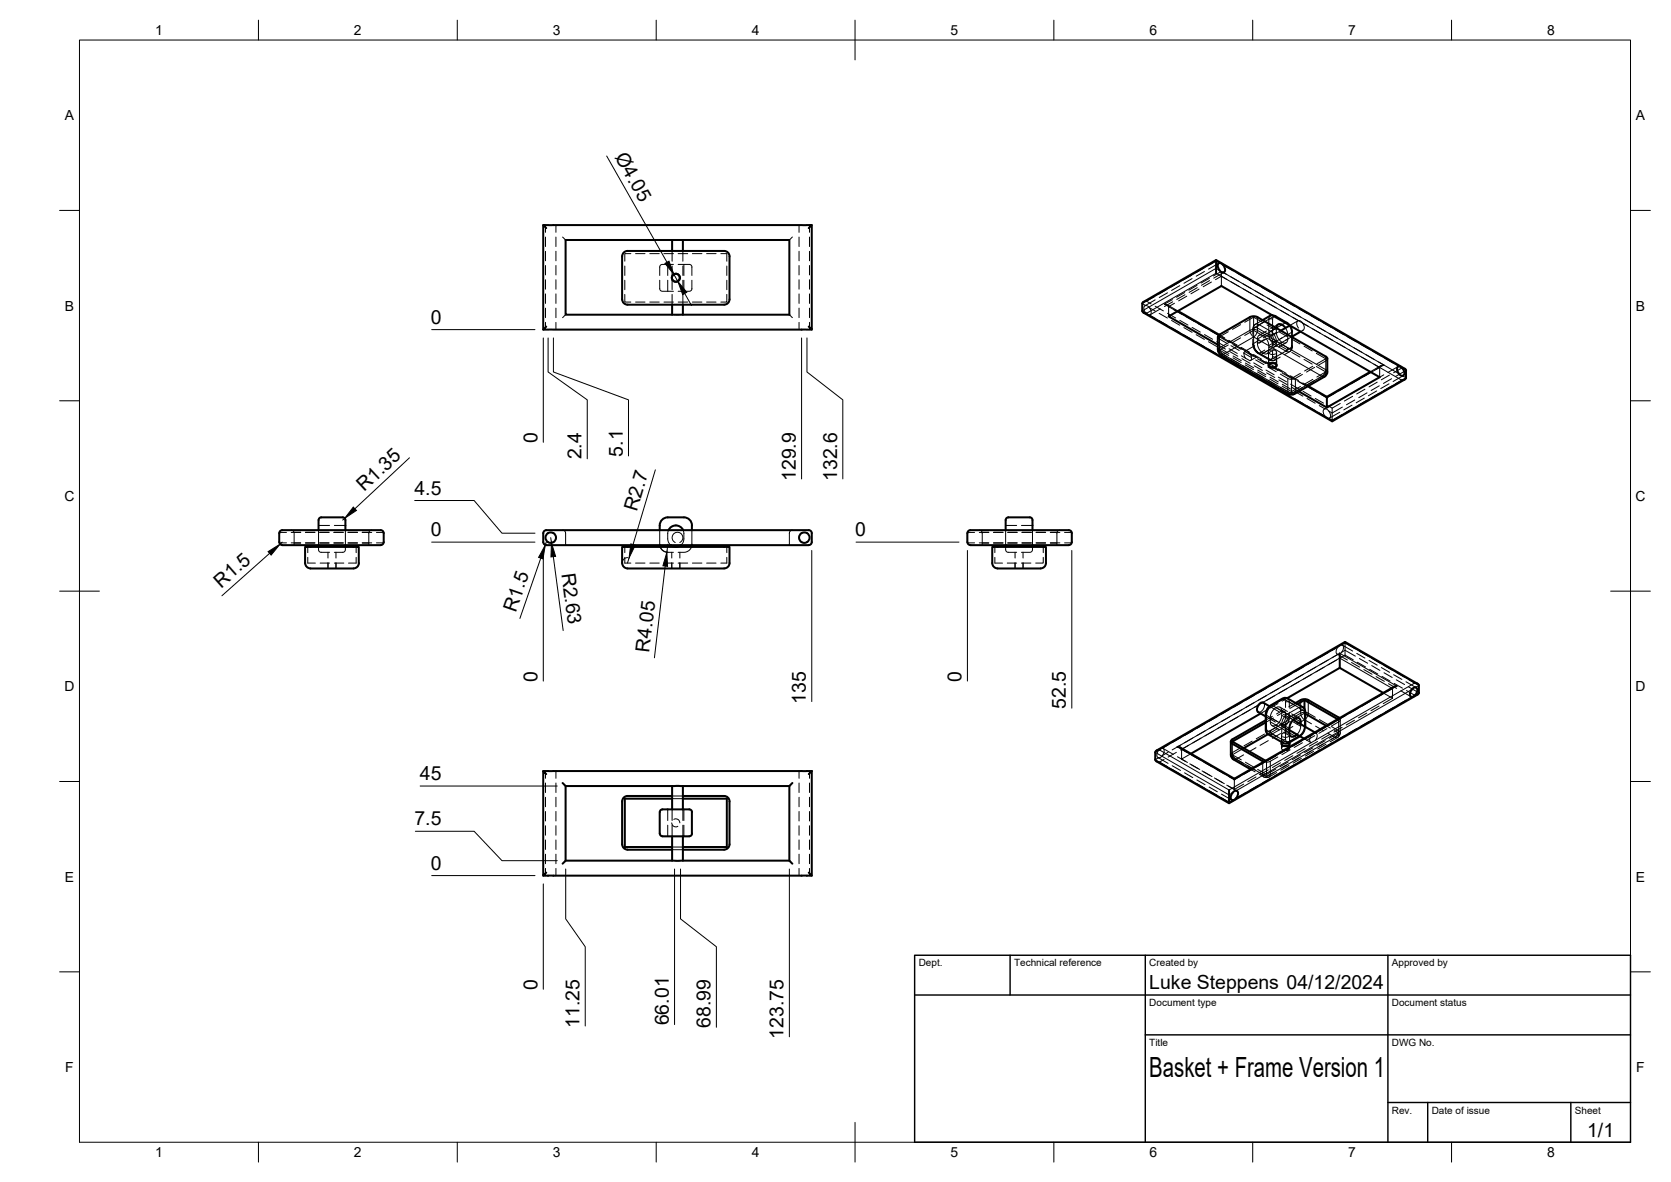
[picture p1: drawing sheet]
<svg xmlns="http://www.w3.org/2000/svg" width="420mm" height="297mm" viewBox="0 0 420 297" stroke-linecap="round" stroke-linejoin="round" font-family="sans-serif">
<!-- layer: Hidden -->
<g fill="none" stroke="#000" stroke-width=".25">
<path d="M137.2 56.6v1.8M137.2 59.6v2.4M139.8 56.6v1.8M139.8 59.6v2.4M141.5 59.6l.7 .7M199.2 59.6l-.7 .7M200.9 56.6v1.8M200.9 59.6v2.4M203.5 56.6v1.8M203.5 59.6v2.4M137.2 63.1v2.4M137.2 66.7v2.4"/>
<path d="M137.2 70.3v2.4M137.2 73.9v2.3M137.2 77.4v2.4M139.8 63.1v2.4M139.8 66.7v2.4M139.8 70.3v2.4M139.8 73.9v2.3M139.8 77.4v2.4M142.2 79.1l-.7 .7M157.1 74v1.9h1.5M157.1 66.9v2.3M157.1 70.4v2.4"/>
<path d="M158.6 63.7h-1.5v1.9M159.8 75.9h2.4M159.8 63.7h2.4M163.4 75.9h2.4M163.4 63.7h2.4M165.9 70.4v2.1a1.13 1.13 0 0 0 1.5 .7h1.9M166.9 75.9h2.4M166.9 63.7h2.4M167.9 66.4a1.8 1.8 0 0 0-2 .5v2.3M167.9 66.4v2.8M167.9 70.4v2.8M167.9 66.4h1.4"/>
<path d="M169 63.1v2.5M169 66.9v2.3M169 70.4v2.4M169 74v2.6M169.6 79.1h1.5M169.6 60.3h1.5M170.5 66.4h1.7a1.32 1.32 0 0 1 1.8 .7v2.1M170.5 73.2h1.5M170.5 75.9h2.4M170.5 63.7h2.4M171.7 63.1v2.5M171.7 66.9v2.3"/>
<path d="M171.7 70.4v2.4M171.7 74v2.6M172 66.4v2.8M172 70.4v2.8M174 70.4v2.1a1.12 1.12 0 0 1-1.6 .7h-.4M174.1 75.9h2.4M174.1 63.7h2.4M177.7 75.9h2.3M177.7 63.7h2.3M181.3 63.7h1.5v1.9M182.8 74v1.9h-1.5M182.8 66.9v2.3"/>
<path d="M182.8 70.4v2.4M198.5 79.1l.7 .7M200.9 63.1v2.4M200.9 66.7v2.4M200.9 70.3v2.4M200.9 73.9v2.3M200.9 77.4v2.4M203.5 63.1v2.4M203.5 66.7v2.4M203.5 70.3v2.4M203.5 73.9v2.3M203.5 77.4v2.4"/>
<path d="M287.8 76.9a.89 .89 0 0 1 1.2 .4 1.06 1.06 0 0 1 0 1.9h-.1a1.73 1.73 0 0 1-1.1-2.3zM288.3 75.7l-.8 .2M290.4 75.4l-2.5 1.4M291.8 77.6l-2.6 1.5M292.8 76.4l.2 .1a.82 .82 0 0 1 .8 .6v2.4M293.5 76.6l2.7 1.6M293.6 73.6l-2.1 1.2M294.9 75.8l-2.1 1.2M296.7 71.8l-2.1 1.2M298 74.1l-2.1 1.2M299.7 70l-2 1.2M301.1 72.3l-2.1 1.2"/>
<path d="M302.9 68.2l-2.1 1.2M304.1 70.5l-2 1.2M306.5 66.2l-2.6 1.4M307.1 68.2v3.7M307.8 68.4l-2.6 1.5M315.2 79.7v3.3l2.4 1.4M315.2 79.7l-2.2 1.3M315.2 79.7l2.4 1.4M319.8 79.2l.9 .1 3.5 2.1 .4 .6 .3 .9 .1 1.6M137.2 81v1.8M139.8 81v1.8M200.9 81v1.8"/>
<path d="M203.5 81v1.8M306.2 84.7l.3 .4 2 1.2M306.2 86.6l1.9 1.1M306.6 84.1l1.4 .8M306.6 88l2.4 1.3M308.8 86.7l-2.2 1.3v-.6M308.8 83.4l-2.2 1.3 2.4 1.3M309 85.5l2 1.2M309.2 88.3l2 1.2M309.5 86.9l2.1 1.2M310 89.9l2.1 1.2M310 86.6l2.1 1.2"/>
<path d="M311.9 84.9l-2 1.2M311.9 81.6l-2 1.2M312.1 87.3l2 1.2M312.3 90.1l2 1.2M312.6 88.7l2.1 1.2M313.1 91.7l2.1 1.2M313.1 88.4l2.1 1.2M313.2 90.1a1.11 1.11 0 0 1 .1-1.9l.4 .1a1.74 1.74 0 0 1 .8 2.3l-.3 .1M315 85.2l.1 2.1 .5 .9 .7 .6 3.5 1.9 .6-.1 1.5-.9M315.2 89.1l2 1.2M315.2 83l-2.2 1.3M315.4 91.9l2 1.2"/>
<path d="M315.5 86.9l-2.4 1.4M315.7 90.5l2.1 1.1M316 89.7l-1.6 .9M316.2 93.5l2.1 1.2M316.2 90.2l2.1 1.2M316.5 84.3a2.08 2.08 0 0 1 2.4 1.9l.1 1.8a.92 .92 0 0 1-.5 1 .92 .92 0 0 1-1.1-.4 3.3 3.3 0 0 1-1.2-2.3v-1.4zM317.5 80.5l-1.9 1-.4 .5-.2 2M318.3 90.9l2 1.2M318.5 83.2l-1.9 1.1M318.5 93.7l2 1.2M318.6 85.1l-2.1 1.2M318.6 85l2.1 1.2"/>
<path d="M318.6 81.7l2.1 1.2M318.8 92.2l2.1 1.2M319 88.5v3.3M319.1 87.9l-2.1 1.2M319.1 88.8l.9 .3 .7-.2M319.3 90.3a.54 .54 0 0 0-.3 .7 .54 .54 0 0 0 .7 .3h.2M319.3 88.1l1-.2 .6 .3M319.3 95.3l2.1 1.2M319.3 92l2.1 1.1M320.1 90.1a.57 .57 0 0 1 .8 .3 .57 .57 0 0 1-.2 .7M320.5 87.8l-1.9 1.1M321 88.5v3.3"/>
<path d="M321.4 81.5l-1.9 1.1M321.4 92.7l2 1.1M321.6 95.5l2 1.2M321.7 86.7l2.1 1.2M321.7 83.4l2.1 1.2M321.9 94l2.1 1.2 .6 .1 .9-.1 2-1.1M322.1 83.1l-2.5 1.4M322.2 86.1l-2.1 1.2M322.4 93.7l2.4 1.4M323.2 82.4l.5 1 .1 1.8a.93 .93 0 0 1-.6 1 .93 .93 0 0 1-1.1-.3 3.3 3.3 0 0 1-1.2-2.3v-1.1M323.4 86.1l-1.9 1.1M324.5 94.4l2 1.2"/>
<path d="M324.7 97.2l1.9 1.2M324.8 95.1v3.3l-2.4-1.3M324.8 84.7l-1.6 .8M324.8 88.5l2.1 1.2M324.8 85.2l2.1 1.2M325 84.8l-.2 3-.4 .5-1.5 .8M326.3 80.6l-2 1.2M326.5 82.5a1.12 1.12 0 0 1 0-1.9l.5 .1a1.94 1.94 0 0 1 .7 2.2l-.2 .1M327 97.1l-2.2 1.3M327 93.8l-2.2 1.3M327.6 96.2l1.3 .8M327.7 83l-.7 .3"/>
<path d="M327.9 90.3l2 1.2M327.9 87l2 1.2M330.1 95.3l-2.1 1.2M330.1 92l-2.1 1.2M330.6 92.3l-2.1 1.2M331 88.8l2.4 1.4-2.3 1.2M331 92.1l2.4 1.4M333.4 93.5l-2.3 1.2M333.4 92.9v.6M333.7 90.2l-.3 .5-1.8 1M338.6 99.5l-2 1.2M341.7 97.8l-2 1.1"/>
<path d="M344.8 96l-2 1.2M346.2 98.2l-2.1 1.2M347.2 91.9l-2.6 1.5M347.9 94.2l-2 1.2M348 91.7h-.2a.8 .8 0 0 0-.9 .6v2.5M349.2 96.5l-2 1.1M351.5 92.1l-2.5 1.5M352.5 92.5l.7 .2M352.8 94.4l-2.5 1.5M332.9 102.9a.96 .96 0 0 1 1.2 .4 1.16 1.16 0 0 1 0 1.8h-.2a1.69 1.69 0 0 1-1-2.2zM335 105.6h.1M335 102.6v3"/>
<path d="M335.6 101.3l-2.6 1.5M336.9 103.6l-2.6 1.5M340 101.8l-2.1 1.2M343 100l-2 1.2M70.2 136.4h1.8M70.2 133.8h1.8M73.2 133.2l.5 .2 .3 .5v3.1M73.2 136.4h2.4M73.2 133.8h2.4M73.9 133.8h1.7M74 136.5h1.6M76.8 136.4h2.4"/>
<path d="M76.8 133.8h2.4M76.8 136.5h2.4M77.4 137.4v1.5M80.1 137.4v.8l.3 .5 2.5 .1M80.1 133.2v3.8M80.1 132h2.8M80.4 136.4h2.3M80.4 133.8h2.3M80.4 136.5h2.3M82.5 138.8v1.4M83.9 136.4h2.4M83.9 133.8h2.4"/>
<path d="M83.9 136.5h2.4M84.1 132h2.7M84.5 138.8v1.4M86.8 137.4v1l-.3 .3-2.4 .1M86.8 133.2v3.8M87.5 136.4h2.4M87.5 133.8h2.4M87.5 136.5h2.4M89.6 137.4v1.5M91.1 136.4h2.4M91.1 133.8h2.4M91.1 136.5h1.6"/>
<path d="M91.1 133.8h1.7M93.5 133.2l-.5 .2-.3 .5v3.1M94.7 136.4h1.8M94.7 133.8h1.8M141.5 133.2a.76 .76 0 0 1 .7 .8v3M157.1 137.4v1.5M165.9 133.2v3.8M166 137.4l.3 .7 .6 .4a3.6 3.6 0 0 0 2.4 .3M168.1 133.2l-.2 .9a3.5 3.5 0 0 0 .5 2.6l.2 .3M168.9 138.8v1.4M169.8 136.3a1.35 1.35 0 0 1-.5-2 1.35 1.35 0 0 1 2.1 0 1.35 1.35 0 0 1-.5 2M170.9 138.8v1.4"/>
<path d="M171.8 133.2l.2 .9-.1 1.7-.2 .6-.5 .6M173.9 137.4l-.4 .7-.5 .4a3.6 3.6 0 0 1-2.5 .3M174 133.2v3.8M182.8 137.4v1.5M199.2 133.2l-.3 .1-.4 .4v3.3M243.2 136.4h1.8M243.2 133.8h1.8M246.2 133.2l.5 .2 .3 .5v3.1M246.2 136.4h2.4M246.2 133.8h2.4M247 133.8h1.6M247 136.5h1.6"/>
<path d="M249.8 136.4h2.4M249.8 133.8h2.4M249.8 136.5h2.4M250.1 137.4v1.5M252.9 137.4v1l.3 .3 2.4 .1M252.9 132h2.7M252.9 133.2v3.8M253.4 136.4h2.4M253.4 133.8h2.4M253.4 136.5h2.4M255.2 138.8v1.4M256.8 132h2.8"/>
<path d="M257 136.4h2.3M257 133.8h2.3M257 136.5h2.3M257.2 138.8v1.4M259.6 137.4v.8l-.3 .5-2.5 .1M259.6 133.2v3.8M260.5 136.4h2.4M260.5 133.8h2.4M260.5 136.5h2.4M262.3 137.4v1.5M264.1 136.4h2.4M264.1 133.8h2.4"/>
<path d="M264.1 136.5h1.6M264.1 133.8h1.7M266.5 133.2a.76 .76 0 0 0-.8 .8v3M267.7 136.4h1.8M267.7 133.8h1.8M77.4 140.1v1.4h1.9M80.5 141.5h2.4M82.5 141.4v1.5M84.1 141.5h2.3M84.5 141.4v1.5M89.6 140.1v1.4h-2M157.1 140.1v1.4h1.5"/>
<path d="M159.8 141.5h2.4M163.4 141.5h2.4M166.9 141.5h2.4M168.9 141.4v1.5M170.5 141.5h2.4M170.9 141.4v1.5M174.1 141.5h2.4M177.7 141.5h2.3M182.8 140.1v1.4h-1.5M250.1 140.1v1.4h2M253.3 141.5h2.3M255.2 141.4v1.5"/>
<path d="M256.8 141.5h2.4M257.2 141.4v1.5M262.3 140.1v1.4h-1.9M317.7 176.6a1.55 1.55 0 0 1-1.4 2.3M318.2 178.6l-1.2 .7M319.2 177.5l2.5 1.4M320.4 178.2a1 1 0 0 1 1.1-.6 1 1 0 0 1 .8 1.1v1.1a2.58 2.58 0 0 1-2.4 2.6l-.5-.7v-1.7l.3-.9zM321.3 176.8l-2 1.2M321.9 177.7l1.8 1.1M322.7 179.5l2.5 1.4M323 178.2l-2 1.2M323.3 178.6l-2.1 1.2"/>
<path d="M323.7 175.5l-1.3 .7M324.8 179.4l1.8 1.1M325.8 176.7l-1.7 .9M326.2 176.9l-1.9 1.1M328 178.1v.6M328.2 179.4l-.2-.2-2.5 1.5M336.2 164.4l2.6 1.5M336.4 162.5h.1a.72 .72 0 0 1 1.1-.3 .72 .72 0 0 1 .1 1.1 1.31 1.31 0 0 1-1.4 1.1 1.31 1.31 0 0 1 .1-1.9zM337.5 162.1l2.6 1.5M338.2 161.6v3M338.2 161.6h.1M339.8 166.5l2.1 1.2"/>
<path d="M341.1 164.2l2.1 1.2M342.9 168.3l2.1 1.1M343.7 179.2l-2.1 1.2M344.2 166l2.1 1.2M346 170l2.1 1.2M346.8 177.4l-2.1 1.2M347.3 167.8l2.1 1.2M347.8 174.1l2.3 1.4M349.1 171.8l2.1 1.2M350.1 175.5l-2.3 1.3M350.4 169.6l2.1 1.1M350.5 172.6l-.4 .3v2.6"/>
<path d="M352.2 173.6l2.6 1.5M353.5 171.3l2.6 1.5M356.4 174.5l-.7 .2M137.2 193.8v1.8M137.2 196.8v2.4M139.8 193.8v1.8M139.8 196.8v2.4M169.6 197.5h1.5M200.9 193.8v1.8M200.9 196.8v2.4M203.5 193.8v1.8M203.5 196.8v2.4"/>
<path d="M290.8 191.3l.7 .2M291.1 190.4l2.6 1.4M291.5 188.4a.72 .72 0 0 1 1-.2 .72 .72 0 0 1 .1 1 1.69 1.69 0 0 1-1.1 1.2 .7 .7 0 0 1-.7-.4 .7 .7 0 0 1 .2-.8zM292.5 188.1l2.5 1.5M294.7 192.4l2.1 1.2M296.1 190.2l2 1.2M296.8 187.9l.3 .3v2.6M297.8 194.2l2.1 1.2M299.1 191.9l2.6 1.5M299.4 189.4l-2.3 1.4 1.5 .8M300.9 196l2.1 1.2M302.2 193.7l2.1 1.2"/>
<path d="M302.7 194l2.1 1.2M304 197.8l2.1 1.2M305.4 195.5l2.4 1.4M307.1 199.6l2.6 1.4M308.4 197.3l2.6 1.5M308.9 197.5l1.5 .9M309.9 186.4v.5M310.4 195.9v2.5M312.7 197l-2.3 1.4M312.7 188l-2.8 1.7 2.2 1.3M313.1 191.5l2.1 1.3M314.5 193.3l1.1 .7"/>
<path d="M315.8 195.2l-2.1 1.3M316.2 193.3l2.3 1.3M318.2 191.2l.3 .1M318.3 180.1l2.4 1.4M318.5 191.3v3.3l2.3-1.3M318.9 193.5l-2.1 1.2M319.8 182.3l1.9 1.1M319.9 180l-1.6 1M320.2 180.4l-1.9 1.1M320.8 190l-2.3 1.3M321 194.1l-2.3 1.3-.9-.2-1.2-.6M321.3 190.2l-2.3 1.3-1.2-.1"/>
<path d="M321.4 183.1l-2.6 1.4M321.7 182.1l2.5 1.4M322 191.7l-2.1 1.2M322.2 188v-1.1a1.17 1.17 0 0 1 2.1 0v1.1M322.2 184.7v1.8M322.3 187.8a1.09 1.09 0 0 1 1.9 .4l-.9 .4M322.7 184l1.9 1.1M323.1 187.5a.58 .58 0 0 0-.8 .2 .58 .58 0 0 0 .3 .8l.9 .1 .6-.3M323.9 191.5l-2 1.2M323.9 188.2l-2 1.2M324 184.3l-.9-.2-.8 .3M324.1 192.4l-2 1.2"/>
<path d="M324.1 185l-.8 .3-.8-.2M324.3 184.7v1.9M324.4 188.4l-2.1 1.2M324.4 181.3l-2 1.2M325.1 189.9l-2.1 1.2M327 189.7l-2 1.2M327 186.4l-2 1.2M327 182a3.2 3.2 0 0 1-.9 2.6M327.2 190.6l-2.1 1.2M327.5 186.7l-2.1 1.1M327.9 185.6l1.7 1M328.2 188.1l-2.1 1.2"/>
<path d="M328.2 182.7l-.3 1.2-1 1.1M330.1 187.9l-2.1 1.2M330.1 184.6l-2.1 1.2M330.3 188.8l-2.1 1.2M330.6 184l.3 .2M330.6 184.9l-2.1 1.2M330.8 186a1.11 1.11 0 0 0-.1-1.8l-.5 .1a1.77 1.77 0 0 0-.7 2.2l.3 .1M331.3 186.3l-2.1 1.2M333.2 186.1l-2.1 1.2M333.2 182.8l-2.1 1.2M333.4 187l-2.1 1.2M333.5 182.4l1 .6"/>
<path d="M333.7 183.1l-2.1 1.2M334.4 184.6l-2.1 1.1M335.6 183.6l1 .6-2.4 1.3M336.3 180.7l.3 .2M336.6 180.9v.5M336.6 180.9l-2.4 1.3M336.6 181.4l-1.9 1.1M336.8 180.5l.2 .4-.4 .5M337 180.9l-.1 3.7-.4 .6-2.1 1.2M337.5 182.8l-2.1 1.2M340.6 181l-2.1 1.2M137.2 200.3v2.4"/>
<path d="M137.2 203.9v2.4M137.2 207.5v2.4M137.2 211.1v2.4M137.2 214.7v2.4M137.2 218.2v1.9M139.8 200.3v2.4M139.8 203.9v2.4M139.8 207.5v2.4M139.8 211.1v2.4M139.8 214.7v2.4M139.8 218.2v1.9M167.9 203.4v2.8"/>
<path d="M167.9 207.4v2.8M168.9 206.8a1 1 0 0 0 1.5 .9M169 203.4v2.8M169 207.4v2.8M169 200h2.7M169 200.7h2.7M169 212.9h2.7M169 213.5h2.7M169.4 205.9a1.02 1.02 0 0 1 1.5 .9M169.6 216.3h1.5M171.7 203.4v2.8M171.7 207.4v2.8"/>
<path d="M172 203.4v2.8M172 207.4v2.8M200.9 200.3v2.4M200.9 203.9v2.4M200.9 207.5v2.4M200.9 211.1v2.4M200.9 214.7v2.4M200.9 218.2v1.9M203.5 200.3v2.4M203.5 203.9v2.4M203.5 207.5v2.4M203.5 211.1v2.4"/>
<path d="M203.5 214.7v2.4M203.5 218.2v1.9"/>
</g>
<!-- layer: Visible -->
<g fill="none" stroke="#000" stroke-width=".51">
<path d="M136.6 56.6v26.2M137.4 57.3l-.8-.7h67.5l-.8 .7M204.1 56.6v26.2l-.8-.7M142.2 60.3h56.3v18.8h-56.3zM156.4 64.4v10.8M156.4 64.4a1.34 1.34 0 0 1 1.4-1.3h24.3a1.34 1.34 0 0 1 1.3 1.3v10.8a1.34 1.34 0 0 1-1.3 1.4h-24.3a1.34 1.34 0 0 1-1.4-1.4M169 60.3v2.8M169 76.6v2.5M171.7 60.3v2.8M171.7 76.6v2.5M287.5 78.6l47.5 27.3 18.2-10.5M288.3 78.7a.95 .95 0 0 1-1.1-.6l.2-2.1 18.4-10.7 47.4 27.4 .3 .2v2a.94 .94 0 0 1-1 .6"/>
<path d="M296.2 78.2l10.4 5.9M305.8 65.3v3.4M307.6 68.5h-.3a1.7 1.7 0 0 1-.9-2.3 1.49 1.49 0 0 1 1.4 2.2l-.2 .1M314.3 79.7l-7.7 4.4-.4 .5M314.3 79.7l1.1-.2 .8 .2 17.4 10.1 .2 .3-.1 3.7-.6 .8M319.8 79.2l-2.3 1.3M137.4 82.1l-.8 .7h67.5M306.2 86.6l-12.4-7.1 13.3-7.6 39.8 22.9-13.3 7.6v-2.7M306.2 84.7v3.3M306.2 87.9l.2 .7 .5 .5 17.5 10 1-.1 7.7-4.4M319.1 91.6l.9-.4a.73 .73 0 0 1 .9 .8l-.9 .4a.73 .73 0 0 1-.9-.8zM323.2 82.4l-.2-.2a1.07 1.07 0 0 0-1.1-.8 1.07 1.07 0 0 0-1 1"/>
<path d="M324.3 81.8l-2.2 1.3M325 84.5v.3M326.6 98.4l7 4M327 83.3l-2.2 1.4M328.9 97l4.7 2.7M344.6 93.4l-11 6.3M351.7 92a1.13 1.13 0 0 0 0 1.9M351.7 93.9l.5 .4 .5 .2M351.7 92.1l1 .5M352.7 92.6l.4 .9a.69 .69 0 0 1-.4 .9M335 105.6v.3M70.2 134v2.2a.75 .75 0 0 0 .8 .8h24.7a.79 .79 0 0 0 .8-.8v-2.2"/>
<path d="M70.2 134a.75 .75 0 0 1 .8-.8h24.7a.75 .75 0 0 1 .8 .8M80.1 130.7v2.5M80.1 137v.4M80.1 130.7a.67 .67 0 0 1 .7-.7h5.4a1.37 1.37 0 0 1 .6 1.7v1.5M86.8 137v.4M136.6 134v2.2a.75 .75 0 0 0 .8 .8h65.9a.79 .79 0 0 0 .8-.8v-2.2M136.6 134a.75 .75 0 0 1 .8-.8h65.9a.75 .75 0 0 1 .8 .8M137.8 134a1.3 1.3 0 0 1 1.3 0M139.2 134a1.32 1.32 0 0 1 .3 2 1.32 1.32 0 0 1-2 0 1.32 1.32 0 0 1 .3-2M165.9 132v1.2M165.9 137l.1 .4M168.1 133.2a2.02 2.02 0 0 1 1.8-1.2 2.02 2.02 0 0 1 1.9 1.2"/>
<path d="M168.7 137a2.02 2.02 0 0 0 2.5 0M174 132v1.2M174 137l-.1 .4M174 132a2.02 2.02 0 0 0-2-2h-4.1a2.02 2.02 0 0 0-2 2M201.5 134a1.3 1.3 0 0 1 1.4 0M202.9 134a1.32 1.32 0 0 1 .3 2 1.32 1.32 0 0 1-2 0 1.32 1.32 0 0 1 .4-2M243.2 134v2.2M243.2 136.2a.75 .75 0 0 0 .8 .8M244 133.2h24.7a.75 .75 0 0 1 .8 .8M244 133.2a.75 .75 0 0 0-.8 .8M252.9 133.2v-1.7a1.15 1.15 0 0 1 .6-1.5h5.4a1.36 1.36 0 0 1 .7 1.7v1.5M252.9 137v.4"/>
<path d="M259.6 137v.4M269.5 134v2.2a.75 .75 0 0 1-.8 .8h-24.7M76.7 141.5v-4.1h13.5v4.1a1.34 1.34 0 0 1-1.3 1.3M76.7 141.5a1.34 1.34 0 0 0 1.4 1.3M78.1 142.9h10.8M156.4 141.5v-4.1h27v4.1a1.34 1.34 0 0 1-1.3 1.3M156.4 141.5a1.34 1.34 0 0 0 1.4 1.3M157.8 142.9h24.3M250.8 142.9h10.8M250.8 142.8a1.34 1.34 0 0 1-1.3-1.3v-4.1h13.5v4.1a1.34 1.34 0 0 1-1.3 1.3M316.5 177.2l.5-.6 .5-.1 1.7 1M316.5 177.1l-.4 .8 .1 .9 2.1 1.3"/>
<path d="M317 179.3l-17.6 10.1M325.8 176.7a3.1 3.1 0 0 1 2.8-.9l8.2 4.6M328 175.9l8.3 4.8M328 175.9v2.2M328 175.9l-1.8 1M328.2 179.4l5.3 3M336.9 164.2v3.6M336.9 167.8l10.9 6.3M336.9 167.8l-13.2 7.7M338.2 161.3v.3M351.2 172.4l-.7 .2-40.1 23.1-13.6-7.8M355.2 173a.72 .72 0 0 1 1-.1 .72 .72 0 0 1 0 1.1l-.4 .7a.72 .72 0 0 1-1.1 .3 .72 .72 0 0 1-.1-1.1z"/>
<path d="M355.7 171.6a.89 .89 0 0 1 1.1 .7v1.8l-.3 .4M356.4 174.5l-47.4 27.4-18.2-10.6-.3-.4v-1.8a.94 .94 0 0 1 1-.6M356.4 171.8l-18.2-10.5-47.4 27.3M136.6 193.8h67.5M137.4 194.5l-.8-.7v26.3l.8-.8M141.5 196.8l.7 .7v18.8l-.7 .8M142.2 197.5h56.3M169 197.5v5.9M171.7 197.5v5.9M199.2 196.8l-.7 .7v18.8l.7 .8M204.1 193.8l-.8 .7M204.1 193.8v26.3"/>
<path d="M296 187.7l.8 .2M309 198.5v3.4M309.5 186.4v3.3M309.5 189.7l.2 .6 .5 .5 4.3 2.5M309.9 186.9l7.9 4.5M309.9 185.8l-.4 .5 .4 .6M310.4 195.7v.2M318.3 181l-8.4 4.8M318.3 181.5l-8.4 4.9 8.3 4.8M318.8 184.5l-6.1 3.5M322.2 186.5a1.06 1.06 0 0 0 .9 1 1.06 1.06 0 0 0 1.2-.6v-.3M324.2 184.1a1.02 1.02 0 0 0 .8 1 1.02 1.02 0 0 0 1.1-.5"/>
<path d="M324.2 183.5l3.7 2.1M325.2 180.9l5.4 3.1M327 182a1.13 1.13 0 0 0-.9-1.6 3.2 3.2 0 0 0-1.9 3.8M328.2 182.7v-3.8l-.5-1.1-4.5-2.4-.8 .2-2.8 1.6a2.69 2.69 0 0 0-1.3 2.3v4.2l.6 .8 4.3 2.4 .8-.2 2.9-1.7M142.2 216.3h56.3M156.4 201.4v10.8M156.4 212.2a1.34 1.34 0 0 0 1.4 1.3h11.2M166.1 203.6l.5-.2h5.9a1.18 1.18 0 0 1 1.5 .7v5.4a1.35 1.35 0 0 1-1.7 .7h-5a1.14 1.14 0 0 1-1.4-.7v-5.4zM169 200h-11.2a1.34 1.34 0 0 0-1.4 1.4M169 210.2v6.1M169 200.7h-11.9v12.2h11.9M171.7 200h10.4a1.34 1.34 0 0 1 1.3 1.4v10.8a1.34 1.34 0 0 1-1.3 1.3h-10.4"/>
<path d="M171.7 210.2v6.1M171.7 200.7h11.1v12.2h-11.1M203.3 219.3l.8 .8h-67.5M310.8 200.5l.5-.9a.63 .63 0 0 0-.6-.9l-.2 .1a1.82 1.82 0 0 0-.8 2.2 .91 .91 0 0 0 1.1-.4"/>
<circle cx="169.9" cy="69.8" r="1.01"/>
</g>
<!-- layer: Visible Narrow -->
<g fill="none" stroke="#000" stroke-width=".25">
<path d="M288.3 78.7l17.5-10 46.7 26.9-17.5 10zM296 78.3l10.4 6M306.6 67.9l-.8-.5-18.6 10.7M306.6 66.1l-.8-.5-18.6 10.7M307.6 68.5l44.1 25.4M307.6 66.6l44.1 25.5M314.3 79.7v3.3l-7.7 4.4v-3.3M316.2 79.7v3.3M319.5 79.3l-.3 .4-.2 .5M320.5 79.5l-.3 .1-.2 .6h-1M306.2 87.9l.4-.5 .4 1.1 .6 .5-.7 .1M315.2 84.7l-7.6 4.4 17.2 9.9 7.6-4.4"/>
<path d="M315.2 84.7l17.2 9.9M316.2 83l17.2 9.9M316.2 83l-.4 1.1-.6 .6M316.2 83l-.8-.2-1.1 .2 .4 1.1 .5 .6M319 80.2v1.2M319 80.2l-.9 .6M320 80.2v1.7M322.4 81.6l-1.5 .8M324.1 99h1.3M324.3 81.8h.1M324.8 84.7h.1M332.4 94.5l.7 .1"/>
<path d="M333.4 89.6v3.3M333.4 92.9l-.4 1.1-.6 .5M333.4 92.9l.4 .5M344.8 93.6l-11.2 6.4-4.9-2.9M352.7 94.5l.8 .4M352.7 92.6l.8 .5M316.5 177.2l-19.2 11M318.5 179.8l3.8 2.2v3.8l-3.8-2.2zM319.6 177.2l.3 .1M319.9 177.3l3.8 2.2M319.9 177.3l-1 1-.4 1.4-.2-.2M322.4 175.6h.4"/>
<path d="M322.7 175.6l-2.8 1.7M322.7 175.6l3.9 2.2M323.7 179.5l-1 1-.4 1.4h.9l.4-1.1 .6-.5M323.7 179.5l.5 .8M323.8 175.5l-.5-.1-.5 .2M326.6 177.8l-2.9 1.7M326.6 177.8l.5 .8M327 178.7l-2.8 1.6M327.1 178.6h.6l.3 .6M327.6 177.7l-.5-.1-.5 .2M328 179.2v3.3M328.2 178.9l-.2 .3"/>
<path d="M349.9 172.9l-13-7.5-19.4 11.1M355 175.1l-44.2 25.5M355 173.3l-44.2 25.4M356.8 174.1l-.9 .5M356.8 172.3l-.9 .4M290.5 190.9l18.5 10.7 .9-.5M290.5 189.1l18.5 10.7 .9-.5M291.5 188.5l46.7-26.9 17.5 10-46.7 26.9zM296 187.7l40.9-23.5 14.3 8.2-40.8 23.5zM309.5 189.7l.7 1.1M309.9 186.9v3.3l5 2.9M317.5 191.3v.3"/>
<path d="M318.3 183.3l.2 .3M318.5 183.6l.1 .6 .3 .3M323.2 185.8h-.9l.1 .6 .3 .3M323.2 182v3.8M323.3 185.8l.2 .6 .7-.1-.2 .4M324.2 184.2l1.4 .8M325.6 180.6l1.4 .8M326.7 184.9l-2.5 1.5"/>
</g>
<!-- layer: Hidden Narrow -->
<g fill="none" stroke="#000" stroke-width=".25">
<path d="M287.2 78.1l.9 .5M287.2 76.3l.9 .5M289 79.2l1.4 .8M289 77.3l1.4 .9M290.3 74.5l-2 1.2 1.1 .7M290.4 76.9l2.1 1.2M291.5 78.7l2 1.2M293.4 72.7l-2 1.2M293.6 78.7l2 1.2M294.8 75.3l-2 1.1 3.2 1.9M295.1 77.8l2.1 1.2M295.3 76.2l-1.5 .9"/>
<path d="M296.5 70.9l-2.1 1.2M297.9 73.5l-2.1 1.2M298.2 79.6l2.1 1.2M298.4 74.4l-2 1.2M299.6 69.2l-2.1 1.1M301 71.7l-2.1 1.2M301.5 72.7l-2.1 1.1M302.7 67.4l-2.1 1.2M304.1 69.9l-2.1 1.2M304.6 70.9l-2.1 1.2M306.9 66.3l-1.1-.7-2.1 1.2M308 66.9l2 1.2"/>
<path d="M308.4 69l-1.3-.8-2 1.1M308.5 70.2l-1.4-.8-1.5 .9M309.5 69.6l2 1.1M309.6 70.8l2 1.2M311.1 68.7l2 1.1M312.6 71.3l2 1.2M312.7 72.6l2 1.2M314.2 70.4l2 1.2M315.7 73.1l2 1.2M315.8 74.4l2 1.2M317.2 72.2l2.1 1.2M318.7 74.9l2.1 1.2"/>
<path d="M318.9 76.2l2 1.2M319.4 79.3h1.3l.2 .4M320.4 74l2 1.2M320.4 79.6l.5 .1M320.9 79.7l2.9 1.6-.1-.3-.4 .1-2.8-1.7-1.4 .8M321.9 76.7l2 1.2M321.9 78l2.1 1.1M323.4 75.8l2.1 1.2M325 78.5l2 1.2M325 79.7l1.5 .9M326.5 77.6l2.1 1.1M329.6 79.3l2.1 1.2"/>
<path d="M291.5 80.6l2 1.2M294.6 82.4l2 1.2M294.6 80.5l2 1.2M296.7 80.5l2 1.2M297.7 84.2l2 1.2M297.7 82.3l2 1.2M299.7 82.3l2.1 1.2M300.8 85.9l2 1.2M300.8 84.1l2 1.2M301.3 81.4l2.1 1.2M302.9 84.1l2 1.2M303.9 87.7l2 1.2"/>
<path d="M303.9 85.9l2 1.2M304.4 83.1l3.3 2M305.9 85.9l2.1 1.1M306.2 88l.4 .5M306.6 88.5l.3 .6M306.6 88.5l1.9 1.1M306.6 88v.5M307 89.5l2 1.2M307 87.7l2 1.1M307.5 84.9l2.1 1.2M308.8 85.6l3.9 2.3M309 87.6l2.1 1.2"/>
<path d="M309.5 90.2l2.1 1.2M310 91.3l2.1 1.2M310 89.5l2.1 1.1M311.9 87.4l1.3 .8M312.1 89.4l2.1 1.2M312.6 92l2.1 1.2M313.1 93.1l2.1 1.2M313.1 91.2l2.1 1.2M313.7 88.5l2.1 1.2M314.3 88.8l2 1.2M315.2 83v3.3l-.2 .2 .2 .4v-.6M315.2 86.3a3.1 3.1 0 0 0 1.4 2.5h-.1a3.3 3.3 0 0 1-1.3-1.9"/>
<path d="M315.2 91.2l2.1 1.2M315.7 93.8l2.1 1.1M316.2 88.5l2.8 1.7M316.3 94.9l2 1.1M316.3 93l2 1.2M316.6 85.5l-1.4 .8M316.6 81.6a.94 .94 0 0 0-1-.1 .94 .94 0 0 0-.5 1l-.1 .2 .2 .3a.58 .58 0 0 1 .3-.6 .58 .58 0 0 1 .7 0M316.8 90.3l2.6 1.5M318 88l-1.4 .8 2.9 1.6M318 85.2l-1.8 1.1M318 84.1l-1.8 1.1M318.1 80.8l-2.9 1.6"/>
<path d="M318.3 93l2.1 1.2M318.7 83.7l-1.1 .7M318.8 95.6l2.1 1.1M319 90.2a.59 .59 0 0 0 .7 0 .59 .59 0 0 0 .3-.6h.9a.93 .93 0 0 1-.4 1 .93 .93 0 0 1-1.1-.1h-.3zM319 84.1a3.2 3.2 0 0 0 1.5 2.5l-1.4 .8M319 84.1l.3-.1a.6 .6 0 0 1 .6 .1 .6 .6 0 0 1 .2 .6l.4 .6a.68 .68 0 0 1 .4 .7 .68 .68 0 0 1-.4 .6l2.8 1.6M319 84.1l-1.4 .8M319 81.4v2.7M319.1 83.5l1.8-1-1.4 .8-2.9-1.7-.3 .4-.1 .4 2.8 1.7M319.3 96.6l2.1 1.2M319.3 94.8l2.1 1.2M319.9 92.1l2.1 1.2"/>
<path d="M320 85.7h.9v1.4M320 85.7l-.5-1.2a.67 .67 0 0 1-.4-.6 .67 .67 0 0 1 .4-.6 3.1 3.1 0 0 1 1.4 2.4M320 81.9v2.2M320 85.7v1.4M320 88.3v1.3M320.5 92.4l2 1.2M320.9 86.9l-3.3 1.9M320.9 85.8l-1.9 1M320.9 88.3v1.3M320.9 85.8l2.9 1.6M320.9 83.6l-1.8 1M320.9 82.4l-1.1 .7"/>
<path d="M321.4 94.8l2.1 1.2M321.9 81.9l1.4-.8a3.1 3.1 0 0 1 1.5 2.4 .29 .29 0 0 0 .2-.2 .29 .29 0 0 0-.2-.3M321.9 97.3l1.9 1.1M322.3 84.9l-1.4 .8M322.4 86l-1.9 1.1M322.4 98.4l2.1 1.2M322.4 96.6l2.1 1.2M323 93.9l2.6 1.5M323.3 88.2l-3.8 2.2M323.4 88.2l1.4-.8a.88 .88 0 0 1-.5 .9 .88 .88 0 0 1-1-.1M323.8 81.3l.6 .7 .4 1M323.8 98.4l.3 .6"/>
<path d="M323.8 98.4a2.03 2.03 0 0 0 1.9 0M323.8 85.2l-1.9 1.1M323.8 84.1l-1.9 1.1M323.8 95.1v3.3M324.5 96.5l2.1 1.2M324.8 86.9l.2 .2-.2 .3zM324.8 86.9a.59 .59 0 0 1-.3 .6 .59 .59 0 0 1-.7-.1l-.5 .8M324.8 83v3.9M324.8 83.5l-1.4 .8M325.5 98.4l2.1 1.2M325.7 98.4l-.3 .6M325.7 95.1v3.3"/>
<path d="M326.1 95.6l2.1 1.2M326.6 96l2.1 1.1M327.5 97.4l-1.8 1M327.5 81.2l1.5 .8M327.6 98.3l2.1 1.2M328 80.2l2.1 1.2M329.2 97.4l2.1 1.2M330 82.6l2 1.2M330.6 95.6l-2.1 1.2M331.2 82l2 1.2M332.7 81.1l2.1 1.2M333.1 84.4l2.1 1.2"/>
<path d="M333.4 94l-.3 .6M333.4 94l-1.8 1M333.4 93.5v.5M333.7 93.5l-.3 .5M334.2 83.8l2.1 1.2M335.6 98.8l-2 1.2-1.3-.8M335.8 82.9l2.1 1.2M336.2 86.2l2 1.1M337.3 85.6l2.1 1.2M338.7 97l-2 1.2M338.9 84.7l2.1 1.2M339.3 88l2 1.1"/>
<path d="M340.1 99.6l-2.1 1.2M340.4 87.4l2.1 1.2M341.8 95.3l-2 1.1M342 86.5l2.1 1.2M342.4 89.7l2 1.2M343.2 97.8l-2.1 1.2M343.5 89.2l2.1 1.2M343.7 98.7l-2 1.2M344.9 93.5l-2 1.2M345.1 88.3l2.1 1.1M345.5 91.5l1.4 .8-2.1 1.3M346.3 96l-2.1 1.2"/>
<path d="M346.6 91l1.4 .7-2.1 1.2M346.8 98.8l-2 1.2M346.8 97l-2 1.1M348.2 90l2.1 1.2M349.4 94.3l-2.1 1.1M349.9 97l-2 1.2M349.9 95.2l-2 1.2M351.3 91.8l1.2 .7-2.1 1.2M353.5 94.9l-2.6 1.5M353.5 93.1l-2.6 1.5M325.5 100.2l2.1 1.2M328.6 102l2.1 1.2"/>
<path d="M328.6 100.1l2.1 1.2M330.7 100.1l2.1 1.2M331.7 103.8l1.4 .8M331.7 101.9l1.4 .9M337 101.4l-2 1.2-1.2-.7M337.5 104.1l-2.5 1.5-.9-.5M337.5 102.3l-2.5 1.5-.9-.5M340.6 102.4l-2 1.2M340.6 100.5l-2 1.2M343.7 100.6l-2 1.2M309.2 178.3l-2.1 1.2M312.3 178.4l-2.1 1.1"/>
<path d="M312.3 176.5l-2.1 1.2M314.3 178.4l-2 1.2M315.4 176.6l-2.1 1.1M315.4 174.7l-2.1 1.2M317.4 176.6l-2 1.2M318.5 179.2l-.2 .3M318.5 179.2v.6M318.5 174.8l-2.1 1.2M318.5 172.9l-2.1 1.2M319.4 177.6l-.6 .6-.3 1M319.6 177.2l-.2 .4M320.5 174.8l-2 1.2"/>
<path d="M320.8 177.8l1.9 1.1M321.6 173l-2.1 1.2M321.6 171.2l-2.1 1.1M322.3 175.9a.58 .58 0 0 1 .7-.1 .58 .58 0 0 1 .2 .7M322.3 175.9l-2.9 1.7M322.3 179.8l1.8 1M322.3 178.7l1.1 .6M322.4 175.6l-.1 .3M323.2 176.5h1v1.3M323.2 176.5v1.3M323.2 179v1.3M323.6 173l-2 1.2"/>
<path d="M323.7 179.5l1.9 1.1-1.1-.7M323.8 175.5l.4 1 1.4 .8M324.2 179v1.3l1.4 .8M324.7 171.2l-2.1 1.2M324.7 169.4l-2.1 1.2M326.6 177.8l1.4 .9v.5M326.7 171.2l-2 1.2M327 179.2l1.1-.2a.61 .61 0 0 1 .9 .2 .61 .61 0 0 1-.3 .9l-.7 .8-.6-.6zM327 175.9v3.3l-1.8 1.1M327.6 177.7l.6 1.2M327.7 169.4l-2 1.2M327.7 167.6l-2 1.2"/>
<path d="M329 179.2l1.7 1M329 175.9v3.3M329.8 169.5l-2 1.2M330.8 167.6l-2 1.2M330.8 165.8l-2 1.2M332.9 167.7l-2 1.2M333.9 165.9l-2 1.2M333.9 164l-2 1.2M336 165.9l-2.1 1.2M336.4 164.5l-1.4 .8M336.4 162.6l-1.4 .8M337.1 165.3l1.1-.7 2.1 1.2"/>
<path d="M337.4 163.9l.8-.5 2.6 1.5M337.4 162.1l.8-.5 2.6 1.5M338.4 179.8l-2.1 1.2M341.3 166.4l2 1.2M341.5 178l-2.1 1.2M341.8 165.5l2.1 1.2M341.8 163.6l2.1 1.2M344.4 168.2l2 1.2M344.6 176.2l-2.1 1.2M344.9 167.3l2.1 1.2M344.9 165.4l2.1 1.2M347.3 179.5l-2 1.2"/>
<path d="M347.5 170l2 1.2M347.7 174.4l-2.1 1.2M348 169.1l2.1 1.2M348 167.2l2.1 1.2M349.9 172.9l.2 .1-1.4 .8M350.4 177.8l-2 1.2M350.6 171.8l2 1.1M351.1 170.8l2.1 1.2M351.1 169l2.1 1.2M353.5 176l-2 1.2M353.7 173.5l2 1.2-1.2 .7M354.2 172.6l2.6 1.5"/>
<path d="M354.2 170.8l2.6 1.5M291.3 190.4l-.8 .5M291.3 188.6l-.8 .5M292.7 190.8l-1.2 .7 2.1 1.2M293.7 189l-1.4 .9M293.7 187.2l-1.4 .8M294.6 193.3l2.1 1.2M295.8 189.1l-2.1 1.2M296.8 187.3l-2.1 1.2M296.8 185.4l-2.1 1.2M297.3 188.2l-.2 .1 1.5 .9M297.7 195.1l2.1 1.2"/>
<path d="M298.9 187.3l-2.1 1.2M299.6 189.7l2.1 1.2M299.9 185.5l-2.1 1.2M299.9 183.6l-2.1 1.2M300.8 196.9l2.1 1.1M302 185.5l-2.1 1.2M302.7 191.5l2.1 1.2M303 183.7l-2.1 1.2M303 181.8l-2.1 1.2M303.9 198.6l2.1 1.2M305.1 183.7l-2.1 1.2M305.8 193.3l2 1.2"/>
<path d="M306.1 181.9l-2.1 1.2M306.1 180.1l-2.1 1.2M308.2 181.9l-2.1 1.2M308.9 195.1l1.5 .8 1.4-.8M309.2 180.1l-2.1 1.2M309.9 189.1l-.4 .6M309.9 189.1l.3 1.1 .6 .6M309.9 185.8v.6M310.8 190.8h-.6M310.8 190.8l1.8 1M311.3 180.2l-2.1 1.1M311.7 188l-1.8 1.1"/>
<path d="M312.7 189.7l-1.9 1.1M313.3 199.1l-2.1 1.2M313.6 192.4l2.1 1.2M314.9 186.3l-2.1 1.1M314.9 193.1l2.6 1.5M314.9 193.3l-2.1 1.2M315.8 187.9l-2.1 1.2M316.4 197.4l-2.1 1.2M317.5 194.6l.8 .2 1.1-.2a.58 .58 0 0 1-.3 .6 .58 .58 0 0 1-.6 0 .59 .59 0 0 1-.7 0 .59 .59 0 0 1-.3-.6zM317.5 191.6v3M317.9 184.5l-2 1.2M318 191.5l-2.1 1.2"/>
<path d="M318.3 183.3l.2-.2a.58 .58 0 0 0 .2 .6 .58 .58 0 0 0 .7-.1M318.9 186.1l-2.1 1.2M319.4 183.6l.5 .9h-1M319.4 181.4l1.9 1.1M319.4 180.3l1.9 1.1M319.4 191.3v3.3l1.9-1.1M319.5 195.6l-2.1 1.2M320.3 194.1l-1.8 1.1-1.8-1M320.8 182.2l1.2 .7M321 182.7l-2 1.2M321.1 189.8l-2.1 1.2M322 184.3l-2.1 1.2"/>
<path d="M322.3 185.9l1.4 .7M322.3 183.1l1.9 1.1-1.2-.7M322.6 193.8l-2.1 1.2M322.7 182.8l-2.8 1.7 1.4 .7M322.7 182.8l1.4 .8M323.2 180.3h.9a2.52 2.52 0 0 1-1.4 2.4l-.2-.1a.6 .6 0 0 1 .2-1zM323.4 192.3l-2 1.2M323.7 186.6l-.5 .2-.5-.1M323.7 186.6l.3 .1M324.1 180.9l-2 1.2M324.2 188l-2.1 1.2M324.2 183.1l-1.9-1.1-2.9 1.6"/>
<path d="M324.4 191.8l-2.1 1.1M325.1 182.6l-2.1 1.2M325.2 184.2l1.4 .8M325.2 181.4l1.8 1.1M325.7 192l-2.1 1.2M326.6 185l-2.9 1.6M326.6 181.7l1.4 .8a3.2 3.2 0 0 1-1.4 2.5M327 184.7l-.3 .2M327.3 186.2l-2.1 1.2M327.5 190l-3 1.7M328 182.5l.2 .3-.2 .3M328 183.1a2.5 2.5 0 0 1-1 1.7l-.1 .2h-.3"/>
<path d="M328 182.5v.6M328.8 190.2l-2.1 1.2M329.6 188.8l-2 1.1M329.7 184.8l-1.4 .8M329.8 181.9l-1.8-1-1.9 1.1M330.6 188.2l-2.1 1.2M330.8 182.5l2 1.2M331.7 180.8l2.1 1.2M331.9 188.5l-2.1 1.1M332.2 183.4l-1.4 .8M332.7 187l-2 1.2M333.7 186.4l-2.1 1.2"/>
<path d="M333.9 184.3l1.7 1M334.8 182.6l1.8 1M334.9 186.7l-2 1.2M335.3 181.6l-2.1 1.2M336.6 183.6a.58 .58 0 0 1 .4 .6 .58 .58 0 0 1-.4 .5 .58 .58 0 0 1-.3 .6 .58 .58 0 0 1-.7 0l.2-.1a2.03 2.03 0 0 0 .8-1.6zM336.6 180.3v.6M336.6 181.4v3.3M336.6 184.7l-2.8 1.7M338.1 184.9l-2.1 1.2M341.1 183.1l-2 1.2M344.2 181.3l-2 1.2M307 200.4l2 1.2 1.2-.7"/>
</g>
<!-- layer: Visible -->
<circle cx="320.9" cy="82.5" r=".25" fill="#000"/>
<!-- layer: BORDER -->
<g fill="none" stroke="#000" stroke-width=".25">
<path d="M20 10.1h390v276.9h-390zM65 5.1v5M115 5.1v5M165 5.1v5M215 5.1v10M265 5.1v5M315 5.1v5M365 5.1v5M15 52.9h5M410 52.9h5M15 100.7h5M410 100.7h5"/>
<path d="M15 148.6h10M405 148.6h10M15 196.4h5M410 196.4h5M15 244.2h5M410 244.2h5M65 287v5M115 287v5M165 287v5M215 282.1v9.9M265 287v5M315 287v5"/>
<path d="M365 287v5"/>
</g>
<!-- layer: TITLEBLOCK -->
<path d="M230 240.1h180v46.9h-180zM230 250h180M254 240.1v9.9M288 240.1v46.9M349 240.1v46.9M288 260.1h122M349 277.1h61M359 277.1v9.9M395 277.1v9.9" fill="none" stroke="#000" stroke-width=".36"/>
<!-- layer: FD_Dimensions -->
<g fill="none" stroke="#000" stroke-width=".25">
<path d="M152.5 39.2l15.2 26.7M169.4 68.9l1 1.8M172.2 73.8l1.7 3M108.5 82.8h26M136.6 84.9v26.3M137.8 84.9v8.6l9.9 7v14.8M139.1 84.9v8.6l18.9 7v14.1M201.5 84.9v35.5M202.9 84.9v8.6l9 7v19.9M103 115l-13.8 12.9M164.8 118.1l-5.6 18.7M67.8 139.1l-12 10.6"/>
<path d="M71 136.2l-.6 .5M86.8 130.7l-.1-.5-.5 .5M104.3 125.8h14.9l7 8.2h8.3M108.5 136.2h26M136.6 136.2l.5 .7M136.6 138.3v32.9M137.4 136.2l-.3 .8M138.5 135.1l.2 1.3M139.1 139.9l2.5 18.6M166.1 137.6a2.02 2.02 0 0 0 1.8 1.2M167.9 136.8l-.2 2M204.1 138.3v38"/>
<path d="M215.2 136.2h25.9M243.2 138.3v32.9M269.5 138.3v39.7M136 140.3l-5.3 15.1M157.8 140.1l-.9 .4-.4 .6M158.2 140.2l-.4 1.3M167.3 142.3l-2.8 23M105.6 197.5h34.5M104.4 208.9h14.8l7 7.4h13.9M142.2 218.4v12.5l5 7v19.9M169.6 218.4v39.1M171.1 218.4v12.5l9 7v20.3"/>
<path d="M198.5 218.4v42.1M108.5 220h26M136.6 222.1v26.5"/>
</g>
<path d="M167.2 66.2l1-.6 1.2 3.3zM170.4 70.7l2.3 2.8-1 .5zM67.4 138.6l3-1.9-2.2 2.8zM88.8 127.4l.8 .9-2.9 1.9zM138.7 136.4l1 3.4-1.2 .2zM158.6 136.7l1.1 .3-1.5 3.2zM137.1 137l-.6 3.4-1.1-.3zM167.7 138.8l.2 3.5-1.2-.1z" fill="#000" stroke="#000" stroke-width=".25"/>
<text font-size="7" x="289" y="270.6">Basket + Frame Version 1</text>
<g font-size="4.9">
<text x="154.5" y="39.5" transform="rotate(60 154.5 39.5)">Ø4.05</text>
<text x="108.3" y="81.4">0</text>
<text x="135.1" y="111.4" transform="rotate(-90 135.1 111.4)">0</text>
<text x="146.2" y="115.5" transform="rotate(-90 146.2 115.5)">2.4</text>
<text x="156.6" y="114.8" transform="rotate(-90 156.6 114.8)">5.1</text>
<text x="91.5" y="123.7" transform="rotate(-43 91.5 123.7)">R1.35</text>
<text x="104.2" y="124.3">4.5</text>
<text x="200.1" y="120.9" transform="rotate(-90 200.1 120.9)">129.9</text>
<text x="210.5" y="120.9" transform="rotate(-90 210.5 120.9)">132.6</text>
<text x="160.1" y="128.7" transform="rotate(-73 160.1 128.7)">R2.7</text>
<text x="108.3" y="134.8">0</text>
<text x="215.1" y="134.8">0</text>
<text x="55.6" y="147.9" transform="rotate(-42 55.6 147.9)">R1.5</text>
<text x="141.2" y="144.2" transform="rotate(82 141.2 144.2)">R2.63</text>
<text x="129.7" y="154" transform="rotate(-71 129.7 154)">R1.5</text>
<text x="163.2" y="164.1" transform="rotate(-83 163.2 164.1)">R4.05</text>
<text x="135.1" y="171.4" transform="rotate(-90 135.1 171.4)">0</text>
<text x="241.8" y="171.4" transform="rotate(-90 241.8 171.4)">0</text>
<text x="202.6" y="176.8" transform="rotate(-90 202.6 176.8)">135</text>
<text x="268" y="178.2" transform="rotate(-90 268 178.2)">52.5</text>
<text x="105.6" y="196.1">45</text>
<text x="104.2" y="207.4">7.5</text>
<text x="108.3" y="218.6">0</text>
<text x="135.1" y="248.8" transform="rotate(-90 135.1 248.8)">0</text>
<text x="289" y="248.5">Luke Steppens 04/12/2024</text>
<text x="168.1" y="257.7" transform="rotate(-90 168.1 257.7)">66.01</text>
<text x="145.7" y="258.4" transform="rotate(-90 145.7 258.4)">11.25</text>
<text x="178.7" y="258.3" transform="rotate(-90 178.7 258.3)">68.99</text>
<text x="197" y="261.1" transform="rotate(-90 197 261.1)">123.75</text>
<text x="399.1" y="285.7">1/1</text>
</g>
<g font-size="3.5">
<text x="39" y="8.8">1</text>
<text x="89" y="8.8">2</text>
<text x="139" y="8.8">3</text>
<text x="189" y="8.8">4</text>
<text x="239" y="8.8">5</text>
<text x="289" y="8.8">6</text>
<text x="339" y="8.8">7</text>
<text x="389" y="8.8">8</text>
<text x="16.3" y="30.2">A</text>
<text x="411.3" y="30.2">A</text>
<text x="16.3" y="78">B</text>
<text x="411.3" y="78">B</text>
<text x="16.2" y="125.9">C</text>
<text x="411.2" y="125.9">C</text>
<text x="16.2" y="173.7">D</text>
<text x="411.2" y="173.7">D</text>
<text x="16.3" y="221.6">E</text>
<text x="411.3" y="221.6">E</text>
<text x="16.4" y="269.4">F</text>
<text x="411.4" y="269.4">F</text>
<text x="39" y="290.8">1</text>
<text x="89" y="290.8">2</text>
<text x="139" y="290.8">3</text>
<text x="189" y="290.8">4</text>
<text x="239" y="290.8">5</text>
<text x="289" y="290.8">6</text>
<text x="339" y="290.8">7</text>
<text x="389" y="290.8">8</text>
</g>
<g font-size="2.5">
<text x="231" y="242.9">Dept.</text>
<text x="255" y="242.9">Technical reference</text>
<text x="289" y="242.9">Created by</text>
<text x="350" y="242.9">Approved by</text>
<text x="289" y="252.8">Document type</text>
<text x="350" y="252.8">Document status</text>
<text x="289" y="262.9">Title</text>
<text x="350" y="262.9">DWG No.</text>
<text x="350" y="279.9">Rev.</text>
<text x="360" y="279.9">Date of issue</text>
<text x="396" y="279.9">Sheet</text>
</g>
</svg>
